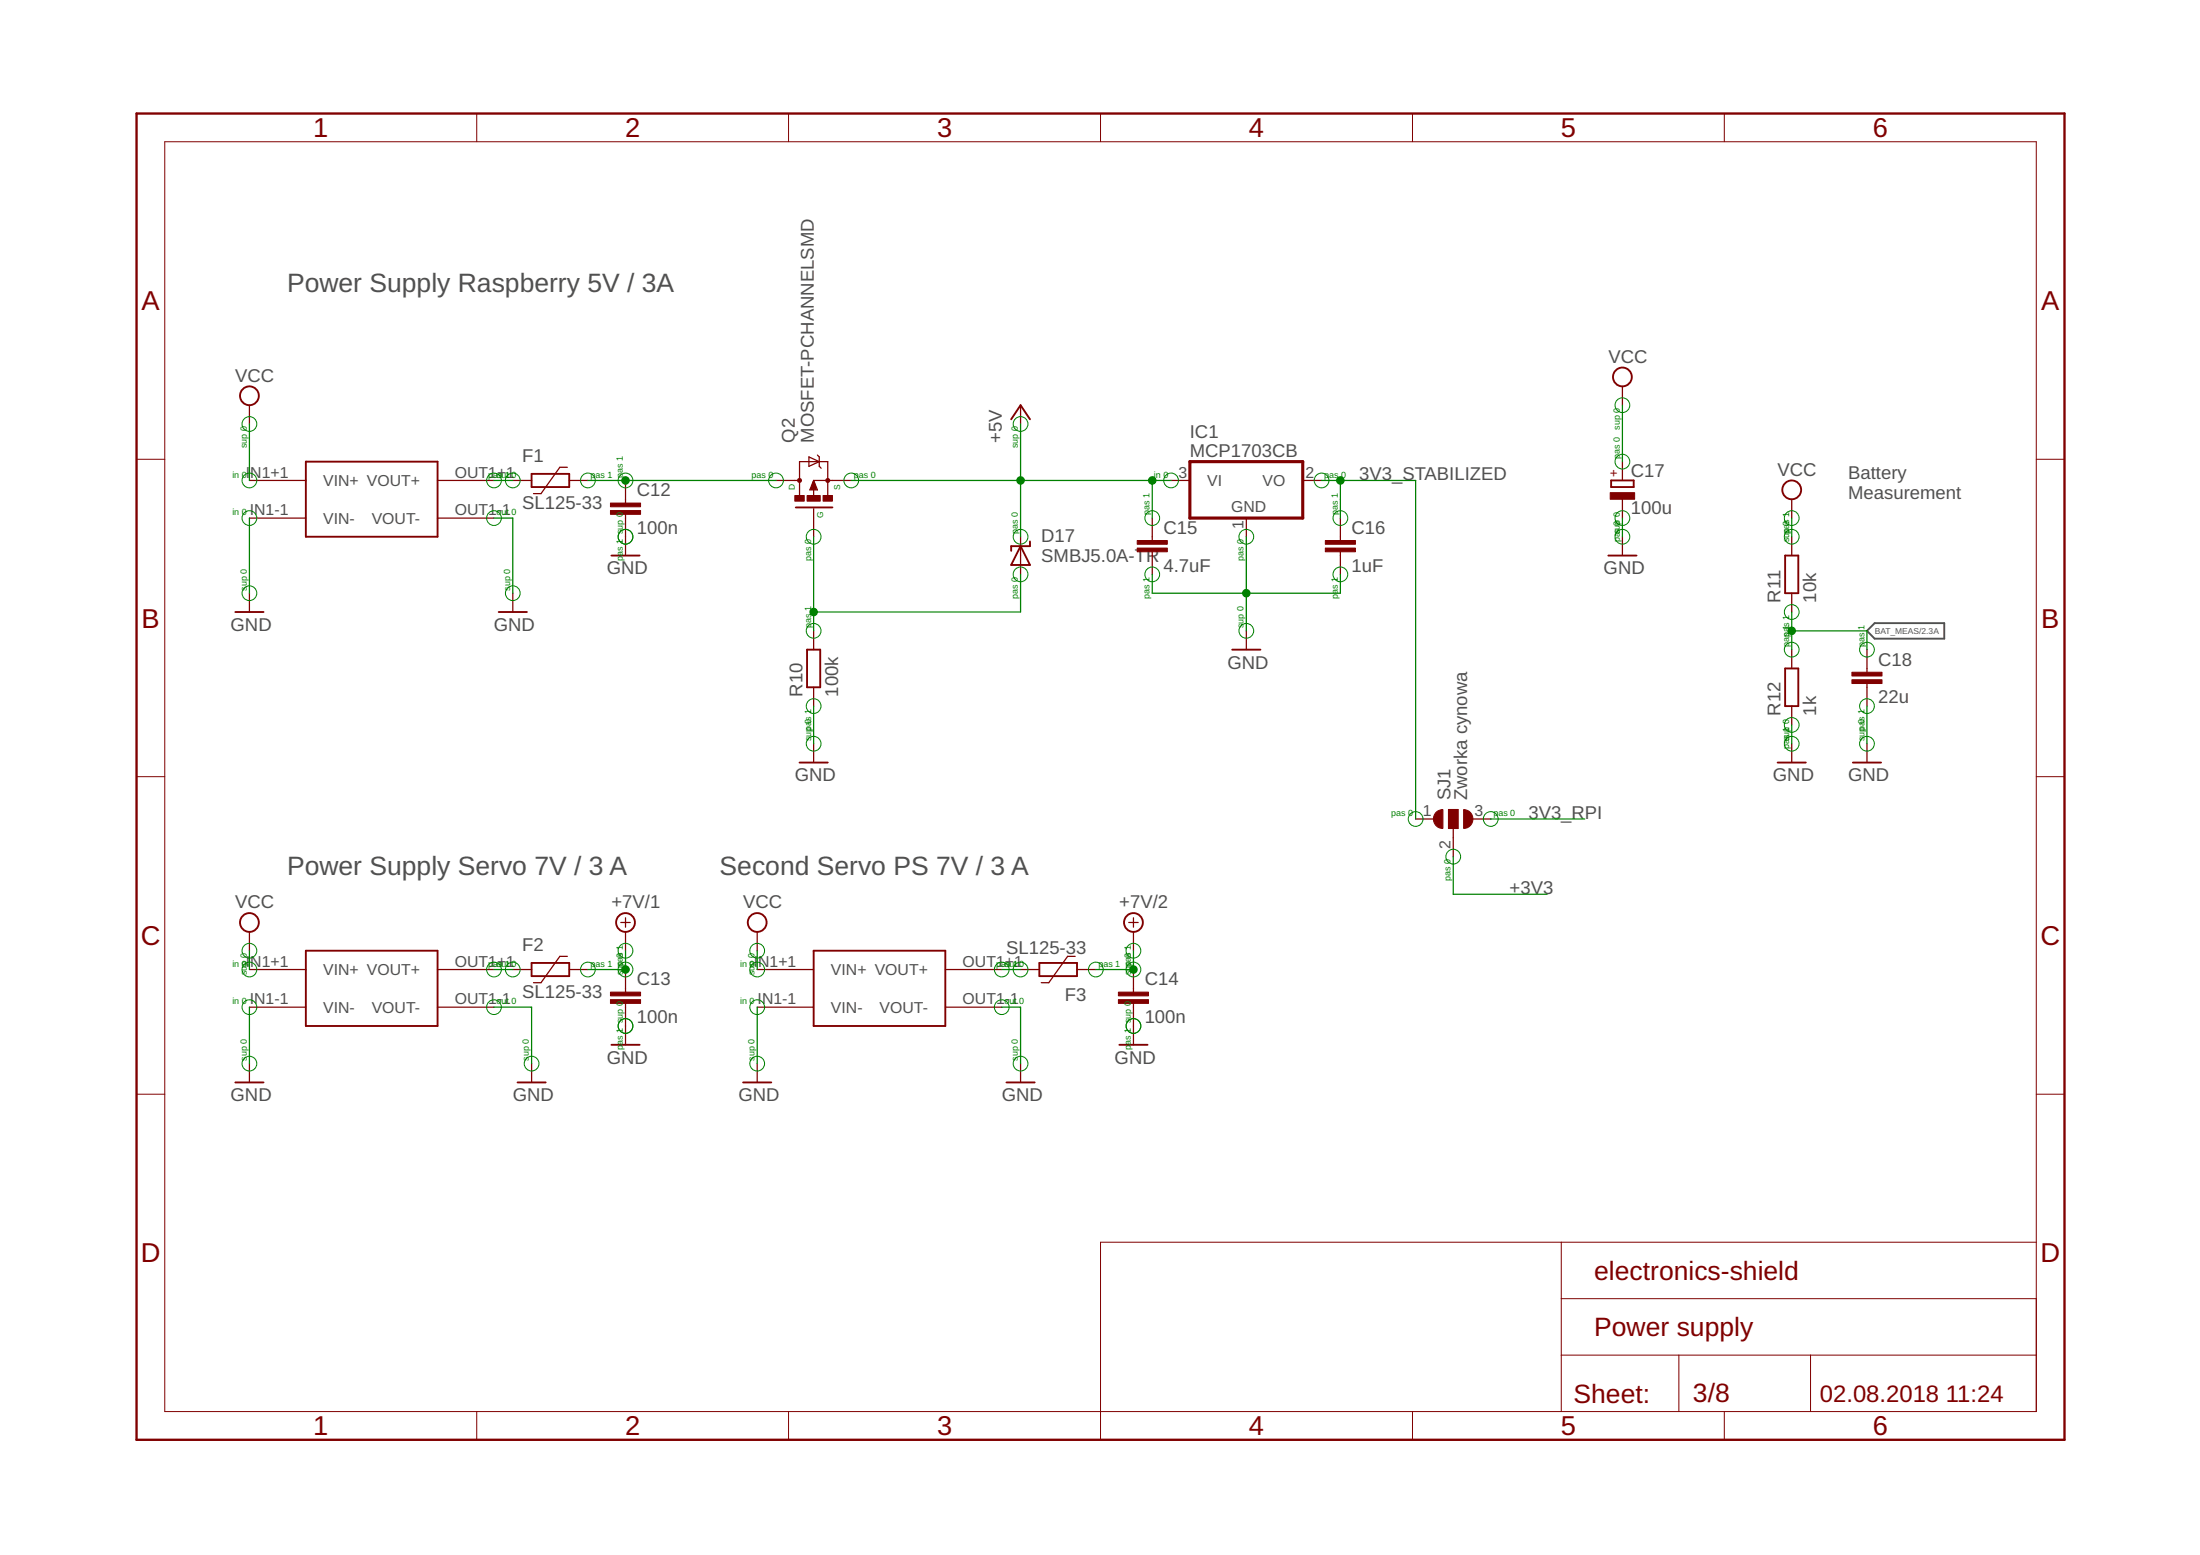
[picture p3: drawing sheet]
<svg xmlns="http://www.w3.org/2000/svg" width="297mm" height="210mm" viewBox="0 0 297 210" stroke-linecap="round" stroke-linejoin="round" font-family="sans-serif">
<path d="M252.1 85.2l1-1.1h9.4v2.1h-9.4z" fill="none" stroke="#505050" stroke-width=".25"/>
<g fill="none" stroke="#800000" stroke-width=".14">
<path d="M22.2 19.1h252.7v171.4h-252.7zM64.4 15.3v3.8M106.5 15.3v3.8M148.6 15.3v3.8M190.7 15.3v3.8M232.8 15.3v3.8M18.4 62h3.8M274.9 62h3.8M18.4 104.8h3.8M274.9 104.8h3.8M18.4 147.7h3.8M274.9 147.7h3.8"/>
<path d="M210.8 175.3h64.1M210.8 167.7v22.8M274.9 167.7h-126.3v26.7M64.4 190.5v3.9M106.5 190.5v3.9M190.7 190.5v3.9M210.8 182.9h64.1M226.7 182.9v7.6M232.8 190.5v3.9M244.5 182.9v7.6"/>
</g>
<path d="M18.4 15.3h260.3v179.1h-260.3zM109.9 65.7v.3h-.3l.3-.9 .2 .9" fill="none" stroke="#800000" stroke-width=".32"/>
<g fill="none" stroke="#800000" stroke-width=".25">
<path d="M136.5 56.6l1.3-1.9 1.3 1.9M41.3 62.3h17.8v10.2h-17.8zM71.8 64h5.1v1.7h-5.1zM82.5 75h3.9M107.4 68.5h5M137.8 73.7l1.3 2.6h-2.6zM139.1 73.1v.6h-2.6v.7M217.1 75h3.9M217.5 64.9h3.1v.8h-3.1zM241 75h1.8v5.1h-1.8zM31.8 82.6h3.8M67.3 82.6h3.8"/>
<path d="M109 87.7h1.7v5.1h-1.7zM166.4 87.7h3.8M241 90.2h1.8v5.1h-1.8zM107.9 102.9h3.9M240 102.9h3.8M250.2 102.9h3.8M41.3 128.3h17.8v10.2h-17.8zM71.8 130h5.1v1.8h-5.1zM109.9 128.3h17.7v10.2h-17.7zM140.3 130h5.1v1.8h-5.1zM31.8 146.1h3.8M69.9 146.1h3.8"/>
<path d="M82.5 141h3.9M100.3 146.1h3.8M135.9 146.1h3.8M151.1 141h3.8"/>
<circle cx="33.7" cy="53.4" r="1.27"/>
<circle cx="219.1" cy="50.9" r="1.27"/>
<circle cx="241.9" cy="66.1" r="1.27"/>
<circle cx="33.7" cy="124.5" r="1.27"/>
<circle cx="84.5" cy="124.5" r="1.27"/>
<circle cx="102.2" cy="124.5" r="1.27"/>
<circle cx="153" cy="124.5" r="1.27"/>
</g>
<g fill="none" stroke="#800000" stroke-width=".17">
<path d="M33.7 54.7v2.5M137.8 54.7v2.5M219.1 52.2v2.5M33.7 64.9h7.6M33.7 69.9h7.6M59.1 64.9h7.6M59.1 69.9h7.6M69.2 64.9h2.6M76.6 63.1h-1l-2.6 3.5h-1M76.9 64.9h2.5M84.5 64.9v3M84.5 69.4v5.6"/>
<path d="M104.8 64.9h3.1M107.9 66.8v-4.5h3.9v4.6M109.2 61.7l1.4 .6-1.4 .6zM109.9 64.9h5M109.9 66v.9M109.9 68.7v3.8M109.9 64.9l.5 1.2h-1.1zM110.4 61.4l.2 .3v1.2l.3 .3M137.8 72.5v5M155.6 69.9v3.1M155.6 74.5v3M158.1 64.9h2.6"/>
<path d="M168.3 69.9v2.6M175.9 64.9h2.5M181 69.9v3.1M181 74.5v3M219.1 62.3v2.6M219.1 67.4v2.5M219.1 72.5v2.5M241.9 67.4v2.5M241.9 72.5v2.5M33.7 80.1v2.5M69.2 80.1v2.5M109.9 85.2v2.5"/>
<path d="M109.9 92.8v2.5M168.3 85.2v2.5M241.9 80.1v2.5M241.9 87.7v2.5M241.9 95.3v2.6M252.1 87.7v3M252.1 92.3v3M109.9 100.4v2.5M191.1 110.6h2.6M195.6 109.3h1.2v2.5h-1.2zM196.2 111.8v3.8M198.7 110.6h2.6"/>
<path d="M241.9 100.4v2.5M252.1 100.4v2.5M33.7 125.8v2.5M33.7 130.9h7.6M33.7 136h7.6M59.1 130.9h7.6M59.1 136h7.6M69.2 130.9h2.6M76.6 129.1h-1l-2.6 3.6h-1M76.9 130.9h2.5M83.8 124.5h1.3M84.5 123.9v1.3"/>
<path d="M84.5 125.8v2.5M84.5 130.9v3M84.5 135.4v5.6M102.2 130.9h7.7M102.2 125.8v2.5M102.2 136h7.7M127.6 130.9h7.7M127.6 136h7.7M137.8 130.9h2.5M145.2 129.1h-1.1l-2.5 3.6h-1M145.4 130.9h2.6M152.4 124.5h1.3"/>
<path d="M153 123.9v1.3M153 125.8v2.5M153 130.9v3M153 135.4v5.6M33.7 143.6v2.5M71.8 143.6v2.5M102.2 143.6v2.5M137.8 143.6v2.5"/>
</g>
<g fill="#800000" stroke="#800000" stroke-width=".14">
<path d="M82.4 68.9h4.1v.5h-4.1z"/>
<path d="M82.4 67.9h4.1v.5h-4.1z"/>
<path d="M82.4 134.9h4.1v.5h-4.1z"/>
<path d="M82.4 133.9h4.1v.5h-4.1z"/>
<path d="M151 134.9h4.1v.5h-4.1z"/>
<path d="M151 133.9h4.1v.5h-4.1z"/>
<path d="M250 91.8h4.1v.5h-4.1z"/>
<path d="M250 90.7h4.1v.5h-4.1z"/>
<path d="M217.4 66.5h3.3v.9h-3.3z"/>
<path d="M111.1 66.9h1.3v.7h-1.3z"/>
<path d="M107.3 66.9h1.3v.7h-1.3z"/>
<path d="M109 66.9h1.7v.7h-1.7z"/>
<path d="M153.5 74h4.1v.5h-4.1z"/>
<path d="M153.5 73h4.1v.5h-4.1z"/>
<path d="M178.9 74h4.1v.5h-4.1z"/>
<path d="M178.9 73h4.1v.5h-4.1z"/>
<path d="M195.6 109.3h1.2v2.5h-1.2z"/>
</g>
<g fill="none" stroke="#800000" stroke-width=".42">
<path d="M160.7 62.3h15.2v7.6h-15.2z"/>
<circle cx="107.9" cy="64.9" r=".13"/>
<circle cx="111.8" cy="64.9" r=".13"/>
</g>
<g fill="#800000" stroke="#800000" stroke-width=".14">
<path d="M197.6 109.3a1.27 1.27 0 0 1 1.3 1.3 1.27 1.27 0 0 1-1.3 1.2z" fill-rule="evenodd"/>
<path d="M193.8 109.7a1.34 1.34 0 0 1 1-.4v2.5a1.27 1.27 0 0 1-1.2-.7 1.27 1.27 0 0 1 .2-1.4z" fill-rule="evenodd"/>
</g>
<g fill="none" stroke="#008000" stroke-width=".14">
<circle cx="33.7" cy="57.2" r=".99"/>
<circle cx="137.8" cy="57.2" r=".99"/>
<circle cx="219.1" cy="54.7" r=".99"/>
<circle cx="33.7" cy="64.9" r=".99"/>
<circle cx="33.7" cy="69.9" r=".99"/>
<circle cx="66.7" cy="64.9" r=".99"/>
<circle cx="66.7" cy="69.9" r=".99"/>
<circle cx="69.2" cy="64.9" r=".99"/>
<circle cx="79.4" cy="64.9" r=".99"/>
<circle cx="84.5" cy="64.9" r=".99"/>
<circle cx="84.5" cy="72.5" r=".99"/>
<circle cx="104.8" cy="64.9" r=".99"/>
<circle cx="109.9" cy="72.5" r=".99"/>
<circle cx="114.9" cy="64.9" r=".99"/>
<circle cx="137.8" cy="72.5" r=".99"/>
<circle cx="137.8" cy="77.5" r=".99"/>
<circle cx="155.6" cy="69.9" r=".99"/>
<circle cx="155.6" cy="77.5" r=".99"/>
<circle cx="158.1" cy="64.9" r=".99"/>
<circle cx="168.3" cy="72.5" r=".99"/>
<circle cx="178.4" cy="64.9" r=".99"/>
<circle cx="181" cy="77.5" r=".99"/>
<circle cx="181" cy="69.9" r=".99"/>
<circle cx="219.1" cy="69.9" r=".99"/>
<circle cx="219.1" cy="72.5" r=".99"/>
<circle cx="219.1" cy="62.3" r=".99"/>
<circle cx="241.9" cy="72.5" r=".99"/>
<circle cx="241.9" cy="69.9" r=".99"/>
<circle cx="33.7" cy="80.1" r=".99"/>
<circle cx="69.2" cy="80.1" r=".99"/>
<circle cx="109.9" cy="95.3" r=".99"/>
<circle cx="109.9" cy="85.2" r=".99"/>
<circle cx="168.3" cy="85.2" r=".99"/>
<circle cx="241.9" cy="97.9" r=".99"/>
<circle cx="241.9" cy="87.7" r=".99"/>
<circle cx="241.9" cy="82.6" r=".99"/>
<circle cx="252.1" cy="87.7" r=".99"/>
<circle cx="252.1" cy="95.3" r=".99"/>
<circle cx="109.9" cy="100.4" r=".99"/>
<circle cx="191.1" cy="110.6" r=".99"/>
<circle cx="196.2" cy="115.6" r=".99"/>
<circle cx="201.3" cy="110.6" r=".99"/>
<circle cx="241.9" cy="100.4" r=".99"/>
<circle cx="252.1" cy="100.4" r=".99"/>
<circle cx="33.7" cy="130.9" r=".99"/>
<circle cx="33.7" cy="136" r=".99"/>
<circle cx="33.7" cy="128.3" r=".99"/>
<circle cx="66.7" cy="136" r=".99"/>
<circle cx="66.7" cy="130.9" r=".99"/>
<circle cx="69.2" cy="130.9" r=".99"/>
<circle cx="79.4" cy="130.9" r=".99"/>
<circle cx="84.5" cy="138.5" r=".99"/>
<circle cx="84.5" cy="130.9" r=".99"/>
<circle cx="84.5" cy="128.3" r=".99"/>
<circle cx="102.2" cy="128.3" r=".99"/>
<circle cx="102.2" cy="130.9" r=".99"/>
<circle cx="102.2" cy="136" r=".99"/>
<circle cx="135.3" cy="130.9" r=".99"/>
<circle cx="135.3" cy="136" r=".99"/>
<circle cx="137.8" cy="130.9" r=".99"/>
<circle cx="148" cy="130.9" r=".99"/>
<circle cx="153" cy="138.5" r=".99"/>
<circle cx="153" cy="128.3" r=".99"/>
<circle cx="153" cy="130.9" r=".99"/>
<circle cx="33.7" cy="143.6" r=".99"/>
<circle cx="71.8" cy="143.6" r=".99"/>
<circle cx="102.2" cy="143.6" r=".99"/>
<circle cx="137.8" cy="143.6" r=".99"/>
</g>
<g fill="none" stroke="#008000" stroke-width=".17">
<path d="M33.7 57.2v7.7M137.8 57.2v15.3M219.1 54.7v7.6M33.7 69.9v10.2M66.7 69.9h2.5v10.2M66.7 64.9h2.5M79.4 64.9h25.4M109.9 72.5v12.7M114.9 64.9h43.2M137.8 77.5v5.1h-27.9M155.6 77.5v2.6h25.4v-2.6M155.6 64.9v5"/>
<path d="M168.3 72.5v12.7M178.4 64.9h12.7v45.7M181 64.9v5M219.1 69.9v2.6M241.9 69.9v2.6M109.9 95.3v5.1M241.9 82.6v5.1M241.9 97.9v2.5M241.9 85.2h10.2v2.5M252.1 95.3v5.1M196.2 115.6v5.1h12.7M201.3 110.6h12.7"/>
<path d="M33.7 128.3v2.6M33.7 136v7.6M66.7 136h5.1v7.6M66.7 130.9h2.5M84.5 128.3v2.6h-5.1M102.2 128.3v2.6M102.2 136v7.6M135.3 136h2.5v7.6M135.3 130.9h2.5M153 128.3v2.6h-5"/>
</g>
<g fill="#008000" stroke="#008000" stroke-width=".14">
<circle cx="168.3" cy="80.1" r=".51"/>
<circle cx="137.8" cy="64.9" r=".51"/>
<circle cx="155.6" cy="64.9" r=".51"/>
<circle cx="84.5" cy="130.9" r=".51"/>
<circle cx="153" cy="130.9" r=".51"/>
<circle cx="241.9" cy="85.2" r=".51"/>
<circle cx="84.5" cy="64.9" r=".51"/>
<circle cx="109.9" cy="82.6" r=".51"/>
<circle cx="181" cy="64.9" r=".51"/>
</g>
<g font-size="3.7" fill="#800000">
<text x="42.3" y="18.5">1</text>
<text x="84.4" y="18.5">2</text>
<text x="126.5" y="18.5">3</text>
<text x="168.6" y="18.5">4</text>
<text x="210.7" y="18.5">5</text>
<text x="252.9" y="18.5">6</text>
<text x="19.1" y="41.9">A</text>
<text x="275.6" y="41.9">A</text>
<text x="19.1" y="84.7">B</text>
<text x="275.6" y="84.7">B</text>
<text x="19" y="127.6">C</text>
<text x="275.5" y="127.6">C</text>
<text x="19" y="170.4">D</text>
<text x="275.5" y="170.4">D</text>
<text x="42.3" y="193.7">1</text>
<text x="84.4" y="193.7">2</text>
<text x="126.5" y="193.7">3</text>
<text x="168.6" y="193.7">4</text>
<text x="210.7" y="193.7">5</text>
<text x="252.9" y="193.7">6</text>
</g>
<g font-size="3.6" fill="#505050">
<text x="38.8" y="39.5">Power Supply Raspberry 5V / 3A</text>
<text x="38.8" y="118.2">Power Supply Servo 7V / 3 A</text>
<text x="97.2" y="118.2">Second Servo PS 7V / 3 A</text>
</g>
<g font-size="3.6" fill="#800000">
<text x="215.3" y="172.8">electronics-shield</text>
<text x="215.3" y="180.4">Power supply</text>
<text x="212.5" y="189.4">Sheet:</text>
<text x="228.6" y="189.3">3/8</text>
</g>
<g font-size="3.2" fill="#800000">
<text x="245.7" y="189.3">02.08.2018</text>
<text x="262.7" y="189.3">11:24</text>
</g>
<g font-size="2.5" fill="#505050">
<text x="31.8" y="51.5">VCC</text>
<text x="217.2" y="49">VCC</text>
<text x="107.3" y="59.8" transform="rotate(-90 107.3 59.8)">Q2</text>
<text x="109.9" y="59.8" transform="rotate(-90 109.9 59.8)">MOSFET-PCHANNELSMD</text>
<text x="135.3" y="59.8" transform="rotate(-90 135.3 59.8)">+5V</text>
<text x="160.7" y="59.1">IC1</text>
<text x="70.5" y="62.3">F1</text>
<text x="160.7" y="61.7">MCP1703CB</text>
<text x="183.5" y="64.8">3V3_STABILIZED</text>
<text x="220.2" y="64.4">C17</text>
<text x="240" y="64.2">VCC</text>
<text x="249.5" y="64.7">Battery</text>
<text x="70.5" y="68.7">SL125-33</text>
<text x="86" y="67">C12</text>
<text x="220.2" y="69.4">100u</text>
<text x="249.5" y="67.4">Measurement</text>
<text x="81.9" y="77.5">GND</text>
<text x="86" y="72.1">100n</text>
<text x="140.6" y="75.9">SMBJ5.0A-TR</text>
<text x="140.6" y="73.1">D17</text>
<text x="157.1" y="77.2">4.7uF</text>
<text x="157.1" y="72.1">C15</text>
<text x="182.5" y="77.2">1uF</text>
<text x="182.5" y="72.1">C16</text>
<text x="216.5" y="77.5">GND</text>
<text x="240.4" y="81.4" transform="rotate(-90 240.4 81.4)">R11</text>
<text x="245.2" y="81.4" transform="rotate(-90 245.2 81.4)">10k</text>
<text x="31.1" y="85.2">GND</text>
<text x="66.7" y="85.2">GND</text>
<text x="253.6" y="89.9">C18</text>
<text x="108.4" y="94" transform="rotate(-90 108.4 94)">R10</text>
<text x="113.2" y="94" transform="rotate(-90 113.2 94)">100k</text>
<text x="165.7" y="90.2">GND</text>
<text x="253.6" y="94.9">22u</text>
<text x="240.4" y="96.6" transform="rotate(-90 240.4 96.6)">R12</text>
<text x="245.2" y="96.6" transform="rotate(-90 245.2 96.6)">1k</text>
<text x="107.3" y="105.5">GND</text>
<text x="239.4" y="105.5">GND</text>
<text x="249.5" y="105.5">GND</text>
<text x="195.8" y="108" transform="rotate(-90 195.8 108)">SJ1</text>
<text x="198.1" y="108" transform="rotate(-90 198.1 108)">Zworka cynowa</text>
<text x="206.4" y="110.6">3V3_RPI</text>
<text x="31.8" y="122.6">VCC</text>
<text x="82.6" y="122.6">+7V/1</text>
<text x="100.3" y="122.6">VCC</text>
<text x="151.1" y="122.6">+7V/2</text>
<text x="203.8" y="120.7">+3V3</text>
<text x="70.5" y="128.3">F2</text>
<text x="135.8" y="128.8">SL125-33</text>
<text x="70.5" y="134.7">SL125-33</text>
<text x="86" y="133">C13</text>
<text x="143.8" y="135.2">F3</text>
<text x="154.6" y="133">C14</text>
<text x="81.9" y="143.6">GND</text>
<text x="86" y="138.1">100n</text>
<text x="150.5" y="143.6">GND</text>
<text x="154.6" y="138.1">100n</text>
<text x="31.1" y="148.6">GND</text>
<text x="69.2" y="148.6">GND</text>
<text x="99.7" y="148.6">GND</text>
<text x="135.3" y="148.6">GND</text>
</g>
<g font-size="2.1" fill="#505050">
<text x="33.2" y="64.5">I</text>
<text x="33.8" y="64.5">N1+1</text>
<text x="43.6" y="65.6">VIN+ VOUT+</text>
<text x="61.4" y="64.5">OUT1+1</text>
<text x="159.1" y="64.5">3</text>
<text x="163" y="65.6">VI</text>
<text x="170.5" y="65.6">VO</text>
<text x="176.2" y="64.5">2</text>
<text x="33.7" y="69.6">IN1-1</text>
<text x="43.6" y="70.7">VIN-</text>
<text x="50.2" y="70.7">VOUT-</text>
<text x="61.4" y="69.6">OUT1-1</text>
<text x="166.2" y="69.2">GND</text>
<text x="167.9" y="71.5" transform="rotate(-90 167.9 71.5)">1</text>
<text x="192.1" y="110.2">1</text>
<text x="199.1" y="110.2">3</text>
<text x="195.8" y="114.6" transform="rotate(-90 195.8 114.6)">2</text>
<text x="33.2" y="130.5">I</text>
<text x="33.8" y="130.5">N1+1</text>
<text x="43.6" y="131.6">VIN+ VOUT+</text>
<text x="61.4" y="130.5">OUT1+1</text>
<text x="101.8" y="130.5">I</text>
<text x="102.4" y="130.5">N1+1</text>
<text x="112.2" y="131.6">VIN+ VOUT+</text>
<text x="130" y="130.5">OUT1+1</text>
<text x="33.7" y="135.6">IN1-1</text>
<text x="43.6" y="136.7">VIN-</text>
<text x="50.2" y="136.7">VOUT-</text>
<text x="61.4" y="135.6">OUT1-1</text>
<text x="102.3" y="135.6">IN1-1</text>
<text x="112.2" y="136.7">VIN-</text>
<text x="118.8" y="136.7">VOUT-</text>
<text x="130" y="135.6">OUT1-1</text>
</g>
<text font-size="1.8" fill="#800000" x="218.5" y="64.4" transform="rotate(-90 218.5 64.4)">+</text>
<g font-size="1.2" fill="#008000">
<text x="218.7" y="58" transform="rotate(-90 218.7 58)">sup 0</text>
<text x="31.4" y="64.5">in 0</text>
<text x="33.3" y="60.5" transform="rotate(-90 33.3 60.5)">sup 0</text>
<text x="65.9" y="64.5">paosu1t 0</text>
<text x="79.7" y="64.5">pas 1</text>
<text x="84.1" y="64.5" transform="rotate(-90 84.1 64.5)">pas 1</text>
<text x="101.5" y="64.5">pas 0</text>
<text x="115.3" y="64.5">pas 0</text>
<text x="137.4" y="60.5" transform="rotate(-90 137.4 60.5)">sup 0</text>
<text x="155.8" y="64.5">in 0</text>
<text x="178.8" y="64.5">pas 0</text>
<text x="218.7" y="62" transform="rotate(-90 218.7 62)">pas 0</text>
<text x="31.4" y="69.6">in 0</text>
<text x="67" y="69.6">out 0</text>
<text x="155.2" y="69.6" transform="rotate(-90 155.2 69.6)">pas 1</text>
<text x="180.6" y="69.6" transform="rotate(-90 180.6 69.6)">pas 1</text>
<text x="218.7" y="70.8" transform="rotate(-90 218.7 70.8)">p 0</text>
<text x="84.1" y="75.8" transform="rotate(-90 84.1 75.8)">pas 1 sup 0</text>
<text x="109.5" y="75.8" transform="rotate(-90 109.5 75.8)">pas 0</text>
<text x="137.4" y="72.1" transform="rotate(-90 137.4 72.1)">pas 0</text>
<text x="167.9" y="75.8" transform="rotate(-90 167.9 75.8)">pas 0</text>
<text x="218.7" y="73.2" transform="rotate(-90 218.7 73.2)">passu0</text>
<text x="241.6" y="73.2" transform="rotate(-90 241.6 73.2)">supa0s 1</text>
<text x="33.3" y="79.7" transform="rotate(-90 33.3 79.7)">sup 0</text>
<text x="68.9" y="79.7" transform="rotate(-90 68.9 79.7)">sup 0</text>
<text x="137.4" y="80.8" transform="rotate(-90 137.4 80.8)">pas 0</text>
<text x="155.2" y="80.8" transform="rotate(-90 155.2 80.8)">pas 1</text>
<text x="180.6" y="80.8" transform="rotate(-90 180.6 80.8)">pas 1</text>
<text x="109.5" y="84.8" transform="rotate(-90 109.5 84.8)">pas 1</text>
<text x="167.9" y="84.8" transform="rotate(-90 167.9 84.8)">sup 0</text>
<text x="241.6" y="87.3" transform="rotate(-90 241.6 87.3)">paspa1s 1</text>
<text x="251.7" y="87.3" transform="rotate(-90 251.7 87.3)">pas</text>
<text x="251.7" y="85.1" transform="rotate(-90 251.7 85.1)">1</text>
<text x="109.5" y="100" transform="rotate(-90 109.5 100)">suppa0s 1</text>
<text x="241.6" y="101.2" transform="rotate(-90 241.6 101.2)">pasu1</text>
<text x="241.6" y="98.8" transform="rotate(-90 241.6 98.8)">p 0</text>
<text x="251.7" y="100" transform="rotate(-90 251.7 100)">suppa0s 1</text>
<text x="187.8" y="110.2">pas 0</text>
<text x="201.6" y="110.2">pas 0</text>
<text x="195.8" y="118.9" transform="rotate(-90 195.8 118.9)">pas 0</text>
<text x="31.4" y="130.5">in 0</text>
<text x="33.3" y="131.6" transform="rotate(-90 33.3 131.6)">sup 0</text>
<text x="65.9" y="130.5">paosu1t 0</text>
<text x="79.7" y="130.5">pas 1</text>
<text x="84.1" y="131.6" transform="rotate(-90 84.1 131.6)">suppa0s 1</text>
<text x="99.9" y="130.5">in 0</text>
<text x="101.9" y="131.6" transform="rotate(-90 101.9 131.6)">sup 0</text>
<text x="134.5" y="130.5">paosu1t 0</text>
<text x="148.3" y="130.5">pas 1</text>
<text x="152.7" y="131.6" transform="rotate(-90 152.7 131.6)">suppa0s 1</text>
<text x="31.4" y="135.6">in 0</text>
<text x="67" y="135.6">out 0</text>
<text x="99.9" y="135.6">in 0</text>
<text x="135.6" y="135.6">out 0</text>
<text x="33.3" y="143.2" transform="rotate(-90 33.3 143.2)">sup 0</text>
<text x="71.4" y="143.2" transform="rotate(-90 71.4 143.2)">sup 0</text>
<text x="84.1" y="141.8" transform="rotate(-90 84.1 141.8)">pas 1 sup 0</text>
<text x="101.9" y="143.2" transform="rotate(-90 101.9 143.2)">sup 0</text>
<text x="137.4" y="143.2" transform="rotate(-90 137.4 143.2)">sup 0</text>
<text x="152.7" y="141.8" transform="rotate(-90 152.7 141.8)">pas 1 sup 0</text>
</g>
<g font-size="1.1" fill="#008000">
<text x="107.3" y="66.1" transform="rotate(-90 107.3 66.1)">D</text>
<text x="111.1" y="69.9" transform="rotate(-90 111.1 69.9)">G</text>
<text x="113.4" y="66.1" transform="rotate(-90 113.4 66.1)">S</text>
</g>
<text font-size="1.1" fill="#505050" x="253.1" y="85.6">BAT_MEAS/2.3A</text>
</svg>
